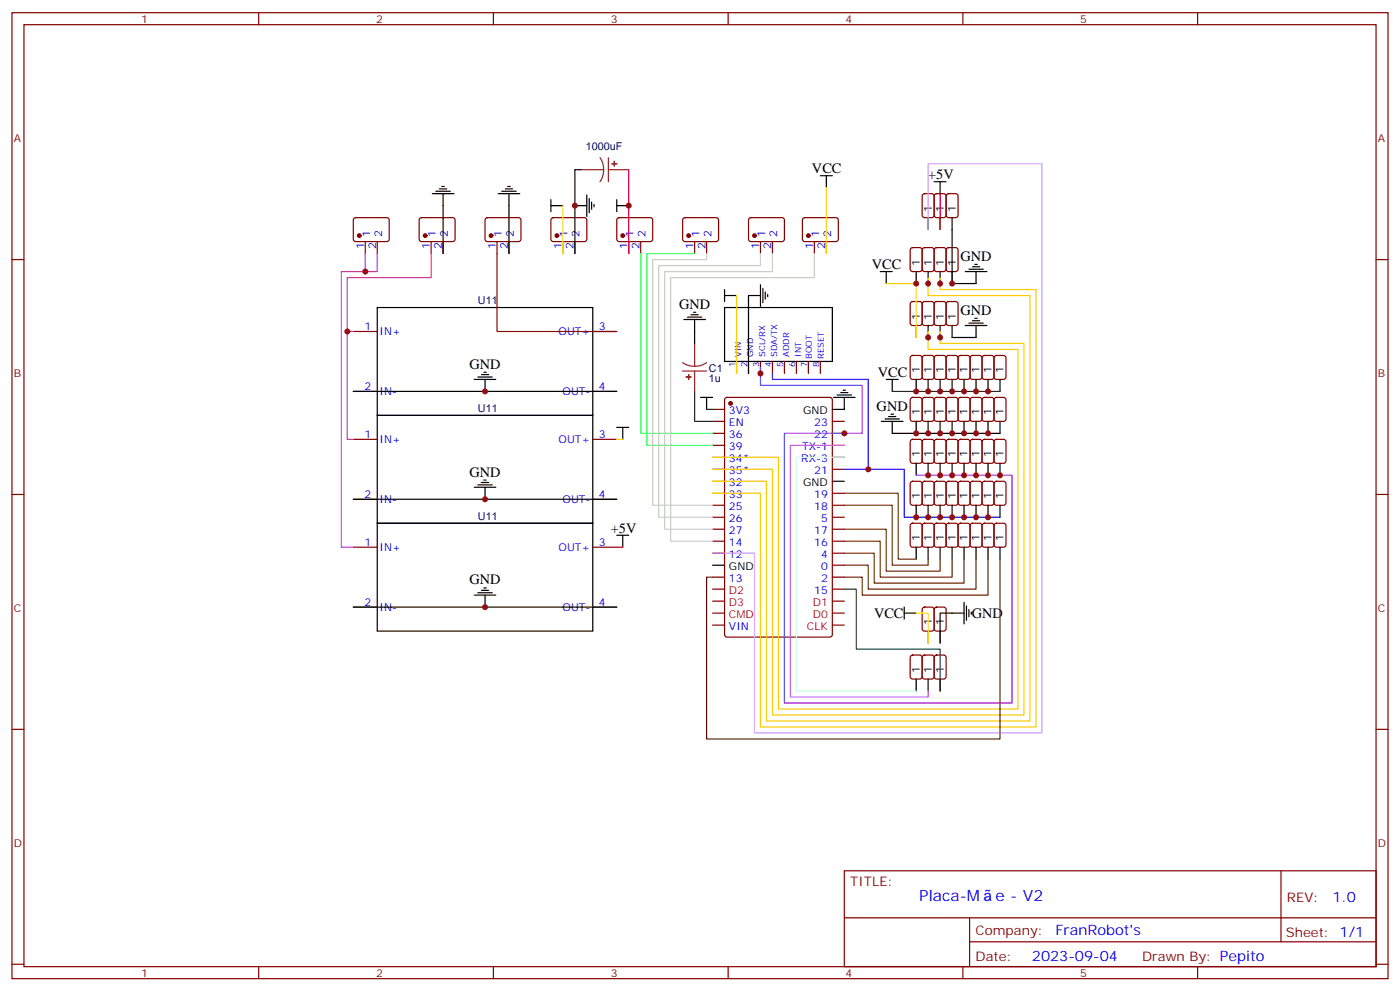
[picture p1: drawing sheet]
<svg xmlns="http://www.w3.org/2000/svg" width="412mm" height="292mm" viewBox="0 0 412 292" stroke-linecap="round" stroke-linejoin="round" font-family="sans-serif">
<g fill="none" stroke="#870000" stroke-width=".35">
<path d="M3.5 3.7h405.4v284.4h-405.4zM7.1 7.3h398.2v277.3h-398.2zM76.2 3.7v3.6M145.3 3.7v3.6M214.5 3.7v3.6M283.6 3.7v3.6M352.8 3.7v3.6M271.9 57.2l.4-.2h2.2l.6 .4 .1 6-.5 .6-2.4 .1-.6-.5-.1-5.9zM275.4 57.2l.5-.2h2.1l.6 .4 .1 6-.5 .6-2.3 .1-.7-.5v-5.9zM278.9 57.2l.5-.2h2.1l.7 .4v6l-.4 .6-2.4 .1-.7-.5v-5.9zM3.5 76.4h3.6M104.3 64.3l.5-.2h9.4l.5 .7-.1 5.9-.7 .4h-9.4l-.4-.7v-5.6z"/>
<path d="M107.6 71.1v3.5M111.1 71.1v3.5M123.7 64.3l.5-.2h9.4l.5 .7-.1 5.9-.7 .4h-9.4l-.4-.7v-5.6zM127 71.1v3.5M130.5 71.1v3.5M143.1 64.3l.5-.2h9.4l.5 .7-.1 5.9-.6 .4h-9.5l-.4-.7v-5.6zM146.4 71.1v3.5M149.9 71.1v3.5M162.5 64.3l.5-.2h9.4l.5 .7-.1 5.9-.6 .4h-9.5l-.4-.7v-5.6zM165.8 71.1v3.5M169.3 71.1v3.5M181.9 64.3l.5-.2h9.4l.5 .7-.1 5.9-.6 .4h-9.5l-.4-.7v-5.6z"/>
<path d="M185.2 71.1v3.5M188.7 71.1v3.5M201.3 64.3l.5-.2h9.4l.5 .7-.1 5.9-.6 .4h-9.5l-.4-.7v-5.6zM204.6 71.1v3.5M208.1 71.1v3.5M220.7 64.3l.5-.2h9.4l.5 .7-.1 5.9-.6 .4h-9.5l-.4-.7v-5.6zM224 71.1v3.5M227.5 71.1v3.5M236.6 64.3l.5-.2h9.4l.4 .7v5.9l-.7 .4h-9.4l-.4-.7v-5.6zM239.9 71.1v3.5M243.4 71.1v3.5M268.3 73.1l.5-.2h2.1l.7 .4v5.9l-.4 .7h-2.4l-.6-.4-.1-5.9z"/>
<path d="M271.9 73.1l.4-.2h2.2l.6 .4 .1 5.9-.5 .7h-2.4l-.6-.4-.1-5.9zM275.4 73.1l.5-.2h2.1l.6 .4 .1 5.9-.5 .7h-2.3l-.7-.4v-5.9zM278.9 73.1l.5-.2h2.1l.7 .4v5.9l-.4 .7h-2.4l-.7-.4v-5.9zM405.3 76.4h3.6M104.1 97.6h7M174.6 97.6h7.1M268.3 89l.5-.2h2.1l.7 .4v5.9l-.4 .7h-2.4l-.6-.4-.1-5.9zM271.9 89l.4-.2h2.2l.6 .4 .1 5.9-.5 .7h-2.4l-.6-.4-.1-5.9zM275.4 89l.5-.2h2.1l.6 .4 .1 5.9-.5 .7h-2.3l-.7-.4v-5.9zM278.9 89l.5-.2h2.1l.7 .4v5.9l-.4 .7h-2.4l-.7-.4v-5.9zM104.1 115.2h7M174.6 115.2h7.1"/>
<path d="M213.7 117.2l.4-.2h30.4l.6 .4 .1 69.4-.5 .7h-30.6l-.6-.4-.1-69.4zM217 106.4v3.5M220.5 106.4v3.5M224 106.4v3.5M227.5 106.4v3.5M231.1 106.4v3.5M234.6 106.4v3.5M238.1 106.4v3.5M241.7 106.4v3.5M268.3 117.2l.5-.2h2.1l.7 .4v5.9l-.4 .7h-2.4l-.6-.4-.1-5.9zM268.3 104.8l.5-.2h2.1l.7 .5v5.9l-.4 .6-2.4 .1-.6-.5-.1-5.9zM271.9 104.8l.4-.2h2.2l.6 .5 .1 5.9-.5 .6-2.4 .1-.6-.5-.1-5.9z"/>
<path d="M271.9 117.2l.4-.2h2.2l.6 .4 .1 5.9-.5 .7h-2.4l-.6-.4-.1-5.9zM275.4 117.2l.5-.2h2.1l.6 .4 .1 5.9-.5 .7h-2.3l-.7-.4v-5.9zM275.4 104.8l.5-.2h2.1l.6 .5 .1 5.9-.5 .6-2.3 .1-.7-.5v-5.9zM278.9 117.2l.5-.2h2.1l.7 .4v5.9l-.4 .7h-2.4l-.7-.4v-5.9zM278.9 104.8l.5-.2h2.1l.7 .5v5.9l-.4 .6-2.4 .1-.7-.5v-5.9zM282.5 104.8l.4-.2h2.1l.7 .5 .1 5.9-.5 .6-2.4 .1-.6-.5-.1-5.9zM282.5 117.2l.4-.2h2.1l.7 .4 .1 5.9-.5 .7h-2.4l-.6-.4-.1-5.9zM286 104.8l.5-.2h2.1l.6 .5 .1 5.9-.5 .6-2.3 .1-.7-.5v-5.9zM286 117.2l.5-.2h2.1l.6 .4 .1 5.9-.5 .7h-2.3l-.7-.4v-5.9zM289.5 104.8l.5-.2h2.1l.7 .5v5.9l-.5 .6-2.3 .1-.7-.5v-5.9zM289.5 117.2l.5-.2h2.1l.7 .4v5.9l-.5 .7h-2.3l-.7-.4v-5.9zM293 104.8l.5-.2h2.1l.7 .5v5.9l-.4 .6-2.4 .1-.6-.5-.1-5.9z"/>
<path d="M293 117.2l.5-.2h2.1l.7 .4v5.9l-.4 .7h-2.4l-.6-.4-.1-5.9zM104.1 129.3h7M174.6 129.3h7.1M209.9 124h3.5M209.9 127.6h3.5M209.9 131.1h3.5M209.9 134.6h3.5M209.9 138.1h3.5M209.9 120.5h3.5M245.2 124h3.5M245.2 127.6h3.5M245.2 131.1h3.5"/>
<path d="M245.2 134.6h3.5M245.2 138.1h3.5M268.3 129.5l.5-.2h2.1l.7 .5v5.9l-.4 .6-2.4 .1-.6-.5-.1-5.9zM271.9 129.5l.4-.2h2.2l.6 .5 .1 5.9-.5 .6-2.4 .1-.6-.5-.1-5.9zM275.4 129.5l.5-.2h2.1l.6 .5 .1 5.9-.5 .6-2.3 .1-.7-.5v-5.9zM278.9 129.5l.5-.2h2.1l.7 .5v5.9l-.4 .6-2.4 .1-.7-.5v-5.9zM282.5 129.5l.4-.2h2.1l.7 .5 .1 5.9-.5 .6-2.4 .1-.6-.5-.1-5.9zM286 129.5l.5-.2h2.1l.6 .5 .1 5.9-.5 .6-2.3 .1-.7-.5v-5.9zM289.5 129.5l.5-.2h2.1l.7 .5v5.9l-.5 .6-2.3 .1-.7-.5v-5.9zM293 129.5l.5-.2h2.1l.7 .5v5.9l-.4 .6-2.4 .1-.6-.5-.1-5.9zM3.5 145.6h3.6M104.1 147h7"/>
<path d="M174.6 147h7.1M209.9 145.2h3.5M209.9 148.7h3.5M209.9 152.3h3.5M209.9 155.8h3.5M209.9 159.3h3.5M209.9 141.7h3.5M245.2 145.2h3.5M245.2 148.7h3.5M245.2 152.3h3.5M245.2 155.8h3.5M245.2 159.3h3.5"/>
<path d="M268.3 154.2l.5-.2h2.1l.7 .5v5.9l-.4 .6-2.4 .1-.6-.5-.1-5.9zM268.3 141.9l.5-.2h2.1l.7 .4v5.9l-.4 .7h-2.4l-.6-.4-.1-5.9zM271.9 154.2l.4-.2h2.2l.6 .5 .1 5.9-.5 .6-2.4 .1-.6-.5-.1-5.9zM271.9 141.9l.4-.2h2.2l.6 .4 .1 5.9-.5 .7h-2.4l-.6-.4-.1-5.9zM275.4 154.2l.5-.2h2.1l.6 .5 .1 5.9-.5 .6-2.3 .1-.7-.5v-5.9zM275.4 141.9l.5-.2h2.1l.6 .4 .1 5.9-.5 .7h-2.3l-.7-.4v-5.9zM278.9 141.9l.5-.2h2.1l.7 .4v5.9l-.4 .7h-2.4l-.7-.4v-5.9zM278.9 154.2l.5-.2h2.1l.7 .5v5.9l-.4 .6-2.4 .1-.7-.5v-5.9zM282.5 141.9l.4-.2h2.1l.7 .4 .1 5.9-.5 .7h-2.4l-.6-.4-.1-5.9zM282.5 154.2l.4-.2h2.1l.7 .5 .1 5.9-.5 .6-2.4 .1-.6-.5-.1-5.9zM286 141.9l.5-.2h2.1l.6 .4 .1 5.9-.5 .7h-2.3l-.7-.4v-5.9zM286 154.2l.5-.2h2.1l.6 .5 .1 5.9-.5 .6-2.3 .1-.7-.5v-5.9z"/>
<path d="M289.5 141.9l.5-.2h2.1l.7 .4v5.9l-.5 .7h-2.3l-.7-.4v-5.9zM289.5 154.2l.5-.2h2.1l.7 .5v5.9l-.5 .6-2.3 .1-.7-.5v-5.9zM293 141.9l.5-.2h2.1l.7 .4v5.9l-.4 .7h-2.4l-.6-.4-.1-5.9zM293 154.2l.5-.2h2.1l.7 .5v5.9l-.4 .6-2.4 .1-.6-.5-.1-5.9zM405.3 145.6h3.6M104.1 161.1h7M104.1 178.7h7M174.6 161.1h7.1M174.6 178.7h7.1M209.9 162.8h3.5M209.9 169.9h3.5M209.9 173.4h3.5"/>
<path d="M209.9 177h3.5M245.2 162.8h3.5M245.2 166.4h3.5M245.2 169.9h3.5M245.2 173.4h3.5M245.2 177h3.5M271.9 178.9l.4-.2h2.2l.6 .4 .1 6-.5 .6-2.4 .1-.6-.5-.1-5.9zM275.4 178.9l.5-.2h2.1l.6 .4 .1 6-.5 .6-2.3 .1-.7-.5v-5.9zM209.9 180.5h3.5M209.9 184h3.5M245.2 180.5h3.5M245.2 184h3.5"/>
<path d="M268.3 193l.5-.2h2.1l.7 .5v5.9l-.4 .6-2.4 .1-.6-.5-.1-5.9zM271.9 193l.4-.2h2.2l.6 .5 .1 5.9-.5 .6-2.4 .1-.6-.5-.1-5.9zM275.4 193l.5-.2h2.1l.6 .5 .1 5.9-.5 .6-2.3 .1-.7-.5v-5.9zM3.5 214.7h3.6M405.3 214.7h3.6M248.7 256.3h156.6v28.3h-156.6zM377.3 256.4v20.8M248.7 270.2h156.5M285.6 277.2h119.6M285.6 270.2v14.1M3.5 283.8h3.6M76.2 284.6v3.5"/>
<path d="M145.3 284.6v3.5M214.5 284.6v3.5M283.6 284.6v3.5M352.8 284.6v3.5M405.3 283.8h3.6"/>
</g>
<g fill="none" stroke="#000" stroke-width=".35">
<path d="M127.4 57h6.3M128.4 56.3h4.2M129.5 55.6h2.1M130.2 54.9h.7M130.5 57v17.6M146.8 57h6.3M147.8 56.3h4.2M148.9 55.6h2.1M149.6 54.9h.7M149.9 57v17.6M162.3 58.8v3.5M171.1 50h-1.8v24.6"/>
<path d="M172.9 57.4v6.3M173.6 58.4v4.3M174.3 59.5v2.1M181.7 58.8v3.5M241.7 51.7h3.5M243.4 51.7v3.5M275.2 53.5h3.5M276.9 53.5v3.5M162.3 60.5h3.5M169.3 60.5h3.6M175 60.2v.7M181.7 60.5h3.5"/>
<path d="M259.3 79.9h3.5M261.1 79.9v3.6M269.9 79.9v3.6M273.4 64.1v3.5M273.4 79.9v3.6M276.9 64.1v3.5M276.9 79.9v3.6M280.5 64.1v19.4h7v-3.6M280.5 79.9v3.6M284.3 79.9h6.4M285.4 79.2h4.2M286.5 78.5h2.1"/>
<path d="M287.2 77.8h.7M111.1 90.5h63.5v31.8h-63.5zM201.4 94.1h6.4M202.5 93.3h4.2M203.6 92.6h2.1M204.3 91.9h.7M204.6 94.1v7M213.4 90.5h31.8v15.9h-31.8zM213.4 87h3.6M213.4 85.2v3.6M224 87h-3.5v22.9M224 83.8v6.4"/>
<path d="M224.7 84.9v4.2M225.4 85.9v2.2M226.1 86.6v.7M269.9 95.8v3.5M273.4 95.8v3.5M276.9 95.8v3.5M280.5 95.8v3.5h7v-3.5M284.3 95.8h6.4M285.4 95.1h4.2M286.5 94.4h2.1M287.2 93.7h.7M104.1 115.2h77.6"/>
<path d="M139.7 111.7h6.3M140.8 111h4.2M141.8 110.3h2.1M142.5 109.6h.7M142.9 111.7v3.5M206.4 117h3.5M208.1 117v3.5M245.5 117h6.4M246.6 116.3h4.2M247.6 115.6h2.2M248.4 114.9h.7M248.7 117v3.5h-3.5"/>
<path d="M261.1 111.7h3.5M262.8 111.7v3.5M269.9 111.7v3.5M273.4 111.7v3.5M276.9 111.7v3.5M280.5 111.7v3.5M284 111.7v3.5M287.5 111.7v3.5M291 111.7v3.5M294.6 111.7v3.5M111.1 122.3h63.5v31.7h-63.5zM181.7 125.8h3.5"/>
<path d="M183.4 125.8v3.5M259.6 124h6.4M260.7 123.3h4.2M261.8 122.6h2.1M262.5 121.9h.7M262.8 124v3.6h31.8v-3.6M269.9 124v3.6M269.9 136.4v3.5M273.4 124v3.6M273.4 136.4v3.5M276.9 124v3.6M276.9 136.4v3.5"/>
<path d="M280.5 124v3.6M280.5 136.4v3.5M284 124v3.6M284 136.4v3.5M287.5 124v3.6M287.5 136.4v3.5M291 124v3.6M291 136.4v3.5M294.6 136.4v3.5M104.1 147h77.6M111.1 154h63.5v31.8h-63.5zM139.7 143.4h6.3"/>
<path d="M140.8 142.7h4.2M141.8 142h2.1M142.5 141.3h.7M142.9 143.4v3.6M181.7 157.6h3.5M183.4 157.6v3.5M245.2 141.7h3.5M269.9 148.7v3.6M273.4 148.7v3.6M276.9 148.7v3.6M280.5 148.7v3.6M284 148.7v3.6"/>
<path d="M287.5 148.7v3.6M291 148.7v3.6M294.6 148.7v3.6M104.1 178.7h77.6M139.7 175.2h6.3M140.8 174.5h4.2M141.8 173.8h2.1M142.5 173.1h.7M142.9 175.2v3.5M209.9 166.4h3.5M266.3 178.7v3.5M269.9 161.1v3.5"/>
<path d="M273.4 161.1v3.5M276.9 161.1v3.5M280.5 161.1v3.5M284 161.1v3.5M284 177.3v6.4M284.7 178.4v4.2M285.4 179.4v2.1M287.5 161.1v3.5M291 161.1v3.5M294.6 161.1v3.5M266.3 180.5h3.6M269.9 199.9v3.5"/>
<path d="M273.4 185.8v3.5M273.4 199.9v3.5M276.9 199.9v3.5M284 180.5h-7.1v8.8v-3.5M286.1 180.1v.7"/>
</g>
<g fill="#870000" stroke="#870000" stroke-width=".35">
<circle cx="215.2" cy="118.7" r=".53"/>
<circle cx="105.8" cy="69.4" r=".53"/>
<circle cx="125.2" cy="69.4" r=".53"/>
<circle cx="144.6" cy="69.4" r=".53"/>
<circle cx="164" cy="69.4" r=".53"/>
<circle cx="238.1" cy="69.4" r=".53"/>
<circle cx="222.2" cy="69.4" r=".53"/>
<circle cx="202.8" cy="69.4" r=".53"/>
<circle cx="183.4" cy="69.4" r=".53"/>
</g>
<path d="M171.1 50h6.7M176.7 46.4l.9 1.7 .2 1.9M177.8 50l-.2 1.8-.9 1.7M179.2 50h6M179.2 46.4v7.1M201.1 106.8l1.7 .8 1.8 .2M201.1 109.2h7M204.6 101.1v6.7M204.6 109.2v6M208.1 106.8l-1.6 .8-1.9 .2" fill="none" stroke="#8c2424" stroke-width=".35"/>
<g fill="#8c2424" stroke="#8c2424" stroke-width=".35">
<path d="M202.1 110.9l1.5 .1z"/>
<path d="M202.8 110.3l.1 1.4z"/>
<path d="M180.9 47.5l.1 1.4z"/>
<path d="M180.3 48.2h1.4z"/>
</g>
<path d="M107.6 74.6v5.3h3.5v-5.3M107.6 79.9h-7.1v81.2h3.6M127 74.6v7.1h-24.7v15.9h1.8M102.3 97.6v31.7h1.8" fill="none" stroke="#f0c" stroke-width=".35"/>
<path d="M146.4 74.6v23h35.3" fill="none" stroke="#900" stroke-width=".35"/>
<path d="M243.4 55.2v19.4M165.8 60.5v14.1M217 87v22.9M261.1 83.5h8.8v15.8M181.7 129.3h1.7M269.9 180.5h3.5v8.8" fill="none" stroke="#ff0" stroke-width=".35"/>
<path d="M185.2 50v24.6M276.9 57v10.6M181.7 161.1h1.7" fill="none" stroke="#f00" stroke-width=".35"/>
<path d="M188.7 74.6v53h21.2M204.6 74.6h-14.1v56.5h19.4" fill="none" stroke="#0f0" stroke-width=".35"/>
<path d="M204.6 115.2v8.8h5.3M262.8 115.2h31.8M208.1 120.5h1.8M248.7 173.4h3.5v17.7h24.7v12.3" fill="none" stroke="#008700" stroke-width=".35"/>
<path d="M224 108.2v5.3h30v14.1h-22.9v79.3h67v-67h-28.2" fill="none" stroke="#90f" stroke-width=".35"/>
<path d="M273.4 97.6v5.3h26.5v105.8h-70.6v-74.1h-19.4M273.4 81.7v5.3h30v125.2h-77.6v-70.5h-15.9M276.9 97.6v3.5h24.7v109.4h-74.1v-72.4h-17.6M276.9 81.7v3.5h28.3v128.8h-81.2v-68.8h-14.1" fill="none" stroke="#fc0" stroke-width=".35"/>
<path d="M208.1 74.6v1.8h-15.8v72.3h17.6M224 74.6v3.6h-30v74.1h15.9M227.5 74.6v5.3h-31.7v75.9h14.1M239.9 74.6v7.1h-42.3v77.6h12.3" fill="none" stroke="#ccc" stroke-width=".35"/>
<path d="M248.7 131.1h-15.9v74.1h40.6v-1.8" fill="none" stroke="#f3f" stroke-width=".35"/>
<path d="M248.7 134.6h-14.1v68.8h35.3" fill="none" stroke="#9ff" stroke-width=".35"/>
<path d="M273.4 67.6v-19.4h33.5v167.6h-84.7v-53h-12.3" fill="none" stroke="#c9f" stroke-width=".35"/>
<path d="M227.5 109.9v1.8h28.3v26.4h-7.1M255.8 138.1h10.5v14.2h28.3" fill="none" stroke="#00f" stroke-width=".35"/>
<path d="M248.7 145.2h15.9v19.4h5.3M248.7 148.7h14.1v17.7h10.6v-1.8M248.7 155.8h12.4v12.3h15.8v-3.5M248.7 159.3h10.6v10.6h21.2v-5.3M248.7 162.8h8.8v8.9h26.5v-7.1M287.5 164.6v8.8h-31.7v-7h-7.1M291 164.6v10.6h-37v-5.3h-5.3M294.6 164.6v52.9h-86.5v-47.6h1.8" fill="none" stroke="#630" stroke-width=".35"/>
<g fill="#c00">
<circle cx="107.6" cy="79.9" r=".88"/>
<circle cx="102.3" cy="97.6" r=".88"/>
<circle cx="142.9" cy="115.2" r=".88"/>
<circle cx="142.9" cy="147" r=".88"/>
<circle cx="142.9" cy="178.7" r=".88"/>
<circle cx="294.6" cy="139.9" r=".88"/>
<circle cx="291" cy="139.9" r=".88"/>
<circle cx="287.5" cy="139.9" r=".88"/>
<circle cx="284" cy="139.9" r=".88"/>
<circle cx="280.5" cy="139.9" r=".88"/>
<circle cx="276.9" cy="139.9" r=".88"/>
<circle cx="273.4" cy="139.9" r=".88"/>
<circle cx="169.3" cy="60.5" r=".88"/>
<circle cx="185.2" cy="60.5" r=".88"/>
<circle cx="224" cy="109.9" r=".88"/>
<circle cx="276.9" cy="83.5" r=".88"/>
<circle cx="248.7" cy="127.6" r=".88"/>
<circle cx="273.4" cy="83.5" r=".88"/>
<circle cx="273.4" cy="99.3" r=".88"/>
<circle cx="276.9" cy="99.3" r=".88"/>
<circle cx="269.9" cy="115.2" r=".88"/>
<circle cx="273.4" cy="115.2" r=".88"/>
<circle cx="276.9" cy="115.2" r=".88"/>
<circle cx="280.5" cy="115.2" r=".88"/>
<circle cx="284" cy="115.2" r=".88"/>
<circle cx="287.5" cy="115.2" r=".88"/>
<circle cx="291" cy="115.2" r=".88"/>
<circle cx="269.9" cy="127.6" r=".88"/>
<circle cx="273.4" cy="127.6" r=".88"/>
<circle cx="276.9" cy="127.6" r=".88"/>
<circle cx="280.5" cy="127.6" r=".88"/>
<circle cx="284" cy="127.6" r=".88"/>
<circle cx="287.5" cy="127.6" r=".88"/>
<circle cx="291" cy="127.6" r=".88"/>
<circle cx="269.9" cy="83.5" r=".88"/>
<circle cx="280.5" cy="83.5" r=".88"/>
<circle cx="255.8" cy="138.1" r=".88"/>
<circle cx="269.9" cy="152.3" r=".88"/>
<circle cx="273.4" cy="152.3" r=".88"/>
<circle cx="276.9" cy="152.3" r=".88"/>
<circle cx="280.5" cy="152.3" r=".88"/>
<circle cx="284" cy="152.3" r=".88"/>
<circle cx="287.5" cy="152.3" r=".88"/>
<circle cx="291" cy="152.3" r=".88"/>
</g>
<g font-size="4.6" fill="#00f">
<text x="270.8" y="265.4">Placa-M</text>
<text x="293.2" y="265.4">e - V2</text>
</g>
<g font-size="4.2">
<text x="239.2" y="51">VCC</text>
<text x="273.4" y="52.8">+5V</text>
<text x="282.9" y="76.8">GND</text>
<text x="256.8" y="79.2">VCC</text>
<text x="200" y="90.9">GND</text>
<text x="282.9" y="92.7">GND</text>
<text x="138.3" y="108.5">GND</text>
<text x="258.6" y="111">VCC</text>
<text x="258.2" y="120.9">GND</text>
<text x="138.3" y="140.3">GND</text>
<text x="179.9" y="156.8">+5V</text>
<text x="138.3" y="172">GND</text>
<text x="257.5" y="182">VCC</text>
<text x="286.3" y="182">GND</text>
</g>
<g font-size="4.2" fill="#00f">
<text x="392.5" y="265.6">1.0</text>
<text x="310.9" y="275.2">FranRobot's</text>
<text x="304" y="283">2023-09-04</text>
</g>
<g font-size="3.9" fill="#800">
<text x="250.5" y="260.9">TITLE:</text>
<text x="379.1" y="265.6">REV:</text>
<text x="287.4" y="275.1">Company:</text>
<text x="378.7" y="275.7">Sheet: 1/1</text>
<text x="287.4" y="282.8">Date:</text>
<text x="336.4" y="282.9">Drawn By: Pepito</text>
</g>
<g font-size="3.2" fill="#800">
<text x="41.6" y="6.7">1</text>
<text x="110.8" y="6.7">2</text>
<text x="179.9" y="6.7">3</text>
<text x="249.1" y="6.7">4</text>
<text x="318.2" y="6.7">5</text>
<text x="4.1" y="41.8">A</text>
<text x="405.9" y="41.8">A</text>
<text x="4.1" y="111">B</text>
<text x="405.9" y="111">B</text>
<text x="4.1" y="180.1">C</text>
<text x="405.9" y="180.1">C</text>
<text x="4.1" y="249.3">D</text>
<text x="405.9" y="249.3">D</text>
<text x="41.6" y="287.5">1</text>
<text x="110.8" y="287.5">2</text>
<text x="179.9" y="287.5">3</text>
<text x="249.1" y="287.5">4</text>
<text x="318.2" y="287.5">5</text>
</g>
<g font-size="3.2" fill="#000080">
<text x="172.6" y="44.1">1000uF</text>
<text x="140.8" y="89.5">U11</text>
<text x="208.8" y="112.4">1u</text>
<text x="208.8" y="109.4">C1</text>
<text x="140.8" y="121.2">U11</text>
<text x="140.8" y="153">U11</text>
</g>
<g font-size="3.2">
<text x="274.5" y="62.3" transform="rotate(-90 274.5 62.3)">1</text>
<text x="278" y="62.3" transform="rotate(-90 278 62.3)">1</text>
<text x="281.5" y="62.3" transform="rotate(-90 281.5 62.3)">1</text>
<text x="270.9" y="78.2" transform="rotate(-90 270.9 78.2)">1</text>
<text x="274.5" y="78.2" transform="rotate(-90 274.5 78.2)">1</text>
<text x="278" y="78.2" transform="rotate(-90 278 78.2)">1</text>
<text x="281.5" y="78.2" transform="rotate(-90 281.5 78.2)">1</text>
<text x="270.9" y="94.1" transform="rotate(-90 270.9 94.1)">1</text>
<text x="274.5" y="94.1" transform="rotate(-90 274.5 94.1)">1</text>
<text x="278" y="94.1" transform="rotate(-90 278 94.1)">1</text>
<text x="281.5" y="94.1" transform="rotate(-90 281.5 94.1)">1</text>
<text x="270.9" y="109.9" transform="rotate(-90 270.9 109.9)">1</text>
<text x="274.5" y="109.9" transform="rotate(-90 274.5 109.9)">1</text>
<text x="278" y="109.9" transform="rotate(-90 278 109.9)">1</text>
<text x="281.5" y="109.9" transform="rotate(-90 281.5 109.9)">1</text>
<text x="285" y="109.9" transform="rotate(-90 285 109.9)">1</text>
<text x="288.6" y="109.9" transform="rotate(-90 288.6 109.9)">1</text>
<text x="292.1" y="109.9" transform="rotate(-90 292.1 109.9)">1</text>
<text x="295.6" y="109.9" transform="rotate(-90 295.6 109.9)">1</text>
<text x="236.6" y="121.9">GND</text>
<text x="270.9" y="122.3" transform="rotate(-90 270.9 122.3)">1</text>
<text x="274.5" y="122.3" transform="rotate(-90 274.5 122.3)">1</text>
<text x="278" y="122.3" transform="rotate(-90 278 122.3)">1</text>
<text x="281.5" y="122.3" transform="rotate(-90 281.5 122.3)">1</text>
<text x="285" y="122.3" transform="rotate(-90 285 122.3)">1</text>
<text x="288.6" y="122.3" transform="rotate(-90 288.6 122.3)">1</text>
<text x="292.1" y="122.3" transform="rotate(-90 292.1 122.3)">1</text>
<text x="295.6" y="122.3" transform="rotate(-90 295.6 122.3)">1</text>
<text x="270.9" y="134.6" transform="rotate(-90 270.9 134.6)">1</text>
<text x="274.5" y="134.6" transform="rotate(-90 274.5 134.6)">1</text>
<text x="278" y="134.6" transform="rotate(-90 278 134.6)">1</text>
<text x="281.5" y="134.6" transform="rotate(-90 281.5 134.6)">1</text>
<text x="285" y="134.6" transform="rotate(-90 285 134.6)">1</text>
<text x="288.6" y="134.6" transform="rotate(-90 288.6 134.6)">1</text>
<text x="292.1" y="134.6" transform="rotate(-90 292.1 134.6)">1</text>
<text x="295.6" y="134.6" transform="rotate(-90 295.6 134.6)">1</text>
<text x="236.6" y="143.1">GND</text>
<text x="270.9" y="147" transform="rotate(-90 270.9 147)">1</text>
<text x="274.5" y="147" transform="rotate(-90 274.5 147)">1</text>
<text x="278" y="147" transform="rotate(-90 278 147)">1</text>
<text x="281.5" y="147" transform="rotate(-90 281.5 147)">1</text>
<text x="285" y="147" transform="rotate(-90 285 147)">1</text>
<text x="288.6" y="147" transform="rotate(-90 288.6 147)">1</text>
<text x="292.1" y="147" transform="rotate(-90 292.1 147)">1</text>
<text x="295.6" y="147" transform="rotate(-90 295.6 147)">1</text>
<text x="270.9" y="159.3" transform="rotate(-90 270.9 159.3)">1</text>
<text x="274.5" y="159.3" transform="rotate(-90 274.5 159.3)">1</text>
<text x="278" y="159.3" transform="rotate(-90 278 159.3)">1</text>
<text x="281.5" y="159.3" transform="rotate(-90 281.5 159.3)">1</text>
<text x="285" y="159.3" transform="rotate(-90 285 159.3)">1</text>
<text x="288.6" y="159.3" transform="rotate(-90 288.6 159.3)">1</text>
<text x="292.1" y="159.3" transform="rotate(-90 292.1 159.3)">1</text>
<text x="295.6" y="159.3" transform="rotate(-90 295.6 159.3)">1</text>
<text x="214.7" y="167.8">GND</text>
<text x="274.5" y="184" transform="rotate(-90 274.5 184)">1</text>
<text x="278" y="184" transform="rotate(-90 278 184)">1</text>
<text x="270.9" y="198.1" transform="rotate(-90 270.9 198.1)">1</text>
<text x="274.5" y="198.1" transform="rotate(-90 274.5 198.1)">1</text>
<text x="278" y="198.1" transform="rotate(-90 278 198.1)">1</text>
</g>
<g font-size="3.2" fill="#00f">
<text x="109" y="69.8" transform="rotate(-90 109 69.8)">1</text>
<text x="112.5" y="69.8" transform="rotate(-90 112.5 69.8)">2</text>
<text x="128.4" y="69.8" transform="rotate(-90 128.4 69.8)">1</text>
<text x="131.9" y="69.8" transform="rotate(-90 131.9 69.8)">2</text>
<text x="147.8" y="69.8" transform="rotate(-90 147.8 69.8)">1</text>
<text x="151.3" y="69.8" transform="rotate(-90 151.3 69.8)">2</text>
<text x="167.2" y="69.8" transform="rotate(-90 167.2 69.8)">1</text>
<text x="170.7" y="69.8" transform="rotate(-90 170.7 69.8)">2</text>
<text x="186.6" y="69.8" transform="rotate(-90 186.6 69.8)">1</text>
<text x="190.1" y="69.8" transform="rotate(-90 190.1 69.8)">2</text>
<text x="206" y="69.8" transform="rotate(-90 206 69.8)">1</text>
<text x="209.5" y="69.8" transform="rotate(-90 209.5 69.8)">2</text>
<text x="225.4" y="69.8" transform="rotate(-90 225.4 69.8)">1</text>
<text x="229" y="69.8" transform="rotate(-90 229 69.8)">2</text>
<text x="241.3" y="69.8" transform="rotate(-90 241.3 69.8)">1</text>
<text x="244.8" y="69.8" transform="rotate(-90 244.8 69.8)">2</text>
<text x="107.2" y="73.3" transform="rotate(-90 107.2 73.3)">1</text>
<text x="110.8" y="73.3" transform="rotate(-90 110.8 73.3)">2</text>
<text x="126.6" y="73.3" transform="rotate(-90 126.6 73.3)">1</text>
<text x="130.2" y="73.3" transform="rotate(-90 130.2 73.3)">2</text>
<text x="146" y="73.3" transform="rotate(-90 146 73.3)">1</text>
<text x="149.6" y="73.3" transform="rotate(-90 149.6 73.3)">2</text>
<text x="165.5" y="73.3" transform="rotate(-90 165.5 73.3)">1</text>
<text x="169" y="73.3" transform="rotate(-90 169 73.3)">2</text>
<text x="184.9" y="73.3" transform="rotate(-90 184.9 73.3)">1</text>
<text x="188.4" y="73.3" transform="rotate(-90 188.4 73.3)">2</text>
<text x="204.3" y="73.3" transform="rotate(-90 204.3 73.3)">1</text>
<text x="207.8" y="73.3" transform="rotate(-90 207.8 73.3)">2</text>
<text x="223.7" y="73.3" transform="rotate(-90 223.7 73.3)">1</text>
<text x="227.2" y="73.3" transform="rotate(-90 227.2 73.3)">2</text>
<text x="239.5" y="73.3" transform="rotate(-90 239.5 73.3)">1</text>
<text x="243.1" y="73.3" transform="rotate(-90 243.1 73.3)">2</text>
<text x="107.3" y="97.2">1</text>
<text x="111.8" y="98.6">IN+</text>
<text x="164.5" y="98.6">OUT+</text>
<text x="176.4" y="97.2">3</text>
<text x="107.3" y="114.9">2</text>
<text x="111.8" y="116.3">IN-</text>
<text x="165.7" y="116.3">OUT-</text>
<text x="176.4" y="114.9">4</text>
<text x="214.7" y="125.4">EN</text>
<text x="214.7" y="121.9">3V3</text>
<text x="239.8" y="125.4">23</text>
<text x="107.3" y="129">1</text>
<text x="111.8" y="130.4">IN+</text>
<text x="164.5" y="130.4">OUT+</text>
<text x="176.4" y="129">3</text>
<text x="214.7" y="129">36</text>
<text x="239.8" y="129">22</text>
<text x="214.7" y="136">34*</text>
<text x="214.7" y="132.5">39</text>
<text x="236" y="136">RX-3</text>
<text x="236.3" y="132.5">TX-1</text>
<text x="214.7" y="143.1">32</text>
<text x="214.7" y="139.6">35*</text>
<text x="239.8" y="139.6">21</text>
<text x="107.3" y="146.6">2</text>
<text x="111.8" y="148">IN-</text>
<text x="165.7" y="148">OUT-</text>
<text x="176.4" y="146.6">4</text>
<text x="214.7" y="146.6">33</text>
<text x="239.8" y="146.6">19</text>
<text x="214.7" y="153.7">26</text>
<text x="214.7" y="150.1">25</text>
<text x="239.8" y="150.1">18</text>
<text x="241.9" y="153.7">5</text>
<text x="107.3" y="160.7">1</text>
<text x="176.4" y="160.7">3</text>
<text x="214.7" y="160.7">14</text>
<text x="214.7" y="157.2">27</text>
<text x="239.8" y="157.2">17</text>
<text x="239.8" y="160.7">16</text>
<text x="111.8" y="162.1">IN+</text>
<text x="164.5" y="162.1">OUT+</text>
<text x="214.7" y="164.3">12</text>
<text x="241.9" y="164.3">4</text>
<text x="241.9" y="167.8">0</text>
<text x="214.7" y="171.3">13</text>
<text x="241.9" y="171.3">2</text>
<text x="107.3" y="178.4">2</text>
<text x="111.8" y="179.8">IN-</text>
<text x="165.7" y="179.8">OUT-</text>
<text x="176.4" y="178.4">4</text>
<text x="239.8" y="174.8">15</text>
<text x="214.7" y="185.4">VIN</text>
</g>
<g font-size="3.2" fill="#f00">
<text x="214.7" y="178.4">D3</text>
<text x="214.7" y="174.8">D2</text>
<text x="239.4" y="178.4">D1</text>
<text x="214.7" y="181.9">CMD</text>
<text x="237.7" y="185.4">CLK</text>
<text x="239.4" y="181.9">D0</text>
</g>
<g font-size="2.5" fill="#00f">
<text x="218.4" y="105.1" transform="rotate(-90 218.4 105.1)">VIN</text>
<text x="221.9" y="105.1" transform="rotate(-90 221.9 105.1)">GND</text>
<text x="225.4" y="105.1" transform="rotate(-90 225.4 105.1)">SCL/RX</text>
<text x="229" y="105.1" transform="rotate(-90 229 105.1)">SDA/TX</text>
<text x="232.5" y="105.1" transform="rotate(-90 232.5 105.1)">ADDR</text>
<text x="236" y="105.1" transform="rotate(-90 236 105.1)">INT</text>
<text x="237.8" y="108" transform="rotate(-90 237.8 108)">7</text>
<text x="239.2" y="105.7" transform="rotate(-90 239.2 105.7)">BOOT</text>
<text x="241.3" y="108" transform="rotate(-90 241.3 108)">8</text>
<text x="242.7" y="105.7" transform="rotate(-90 242.7 105.7)">RESET</text>
<text x="216.6" y="108.1" transform="rotate(-90 216.6 108.1)">1</text>
<text x="220.1" y="108.1" transform="rotate(-90 220.1 108.1)">2</text>
<text x="223.7" y="108.1" transform="rotate(-90 223.7 108.1)">3</text>
<text x="227.2" y="108.1" transform="rotate(-90 227.2 108.1)">4</text>
<text x="230.7" y="108.1" transform="rotate(-90 230.7 108.1)">5</text>
<text x="234.2" y="108.1" transform="rotate(-90 234.2 108.1)">6</text>
</g>
</svg>
